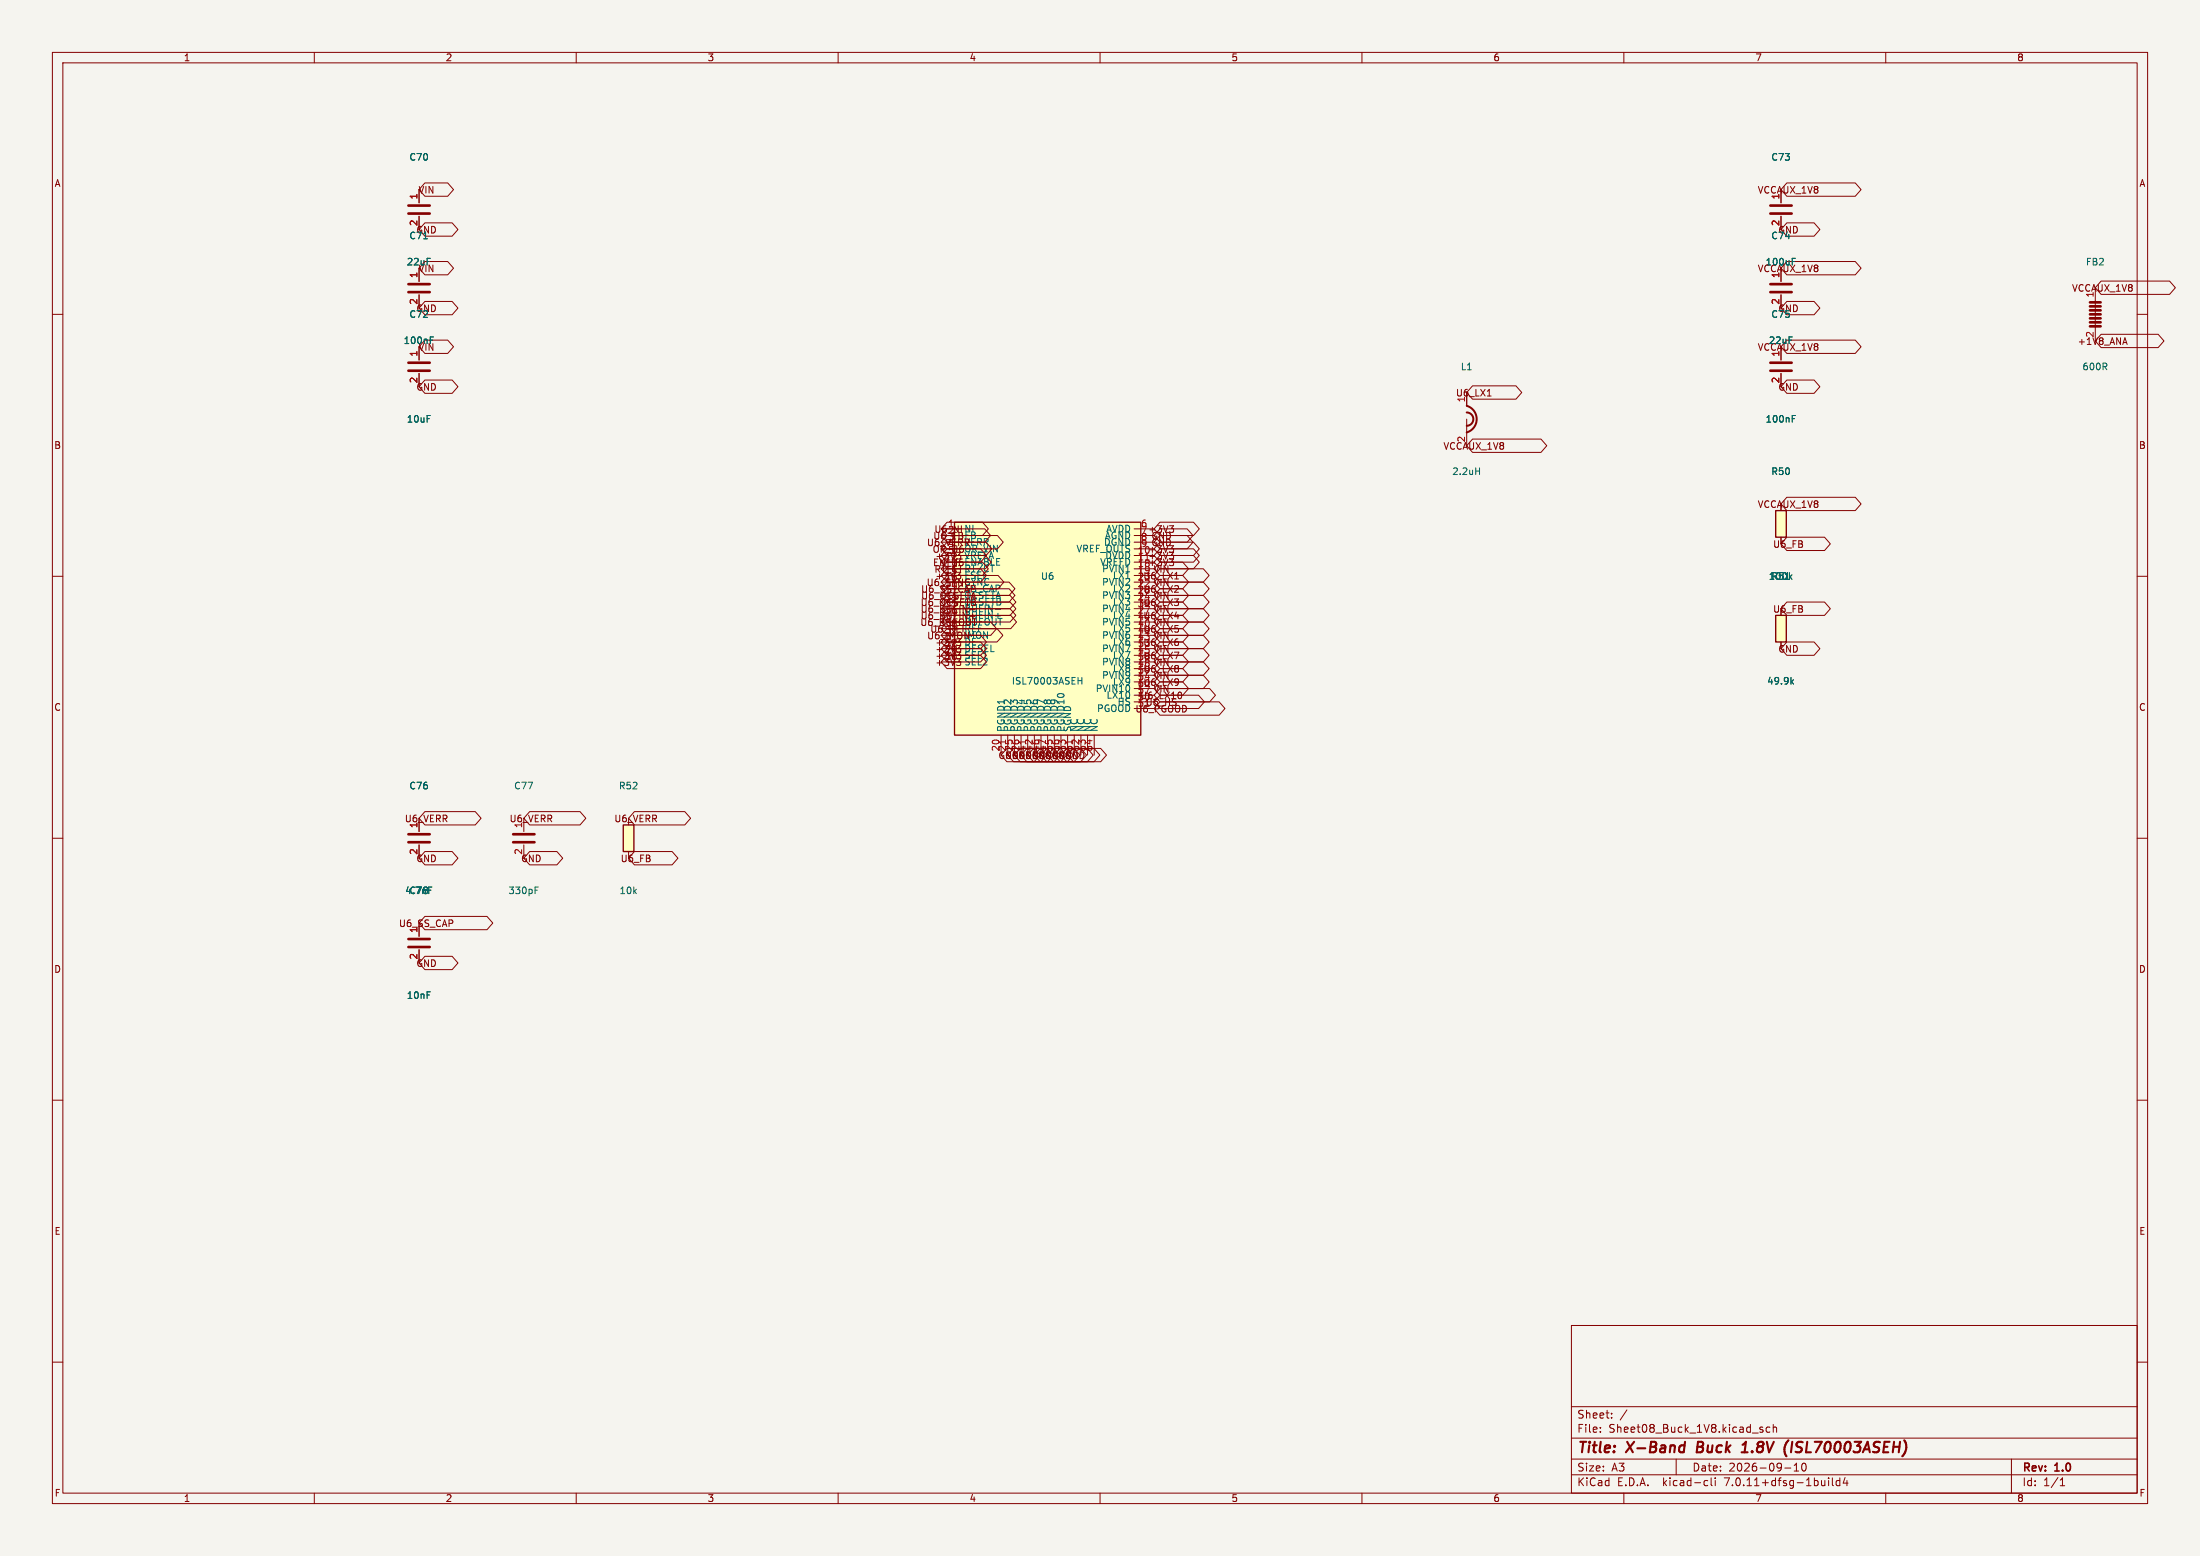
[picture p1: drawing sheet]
<svg xmlns="http://www.w3.org/2000/svg" width="420mm" height="297mm" viewBox="0 0 420 297" stroke-linecap="round" stroke-linejoin="round" font-family="sans-serif">
<path d="M0 0h420v297h-420z" fill="#f5f4ef" stroke="#f5f4ef" stroke-width=".19"/>
<g fill="none" stroke="#840000" stroke-width=".19">
<path d="M10 10h400v277h-400zM12 12h396v273h-396zM60 10v2M110 10v2M160 10v2M210 10v2M260 10v2M310 10v2M360 10v2M80 36.2v2.5M81.1 34.9h4.4l1.1 1.3-1.1 1.3h-4.4l-1.1-1.3zM340 36.2v2.5"/>
<path d="M341.1 34.9h13.1l1.1 1.3-1.1 1.3h-13.1l-1.1-1.3zM10 60h2M80 41.3v2.5M80 51.2v2.5M80 56.3v2.5M81.1 57.5h5.2l1.1 1.3-1.1 1.3h-5.2l-1.1-1.3zM81.1 42.5h5.2l1.1 1.3-1.1 1.3h-5.2l-1.1-1.3zM81.1 49.9h4.4l1.1 1.3-1.1 1.3h-4.4l-1.1-1.3zM340 41.3v2.5M340 51.2v2.5M340 56.3v2.5M341.1 42.5h5.2l1.1 1.3-1.1 1.3h-5.2l-1.1-1.3z"/>
<path d="M341.1 49.9h13.1l1.1 1.3-1.1 1.3h-13.1l-1.1-1.3zM341.1 57.5h5.2l1.1 1.3-1.1 1.3h-5.2l-1.1-1.3zM400 54.9v10.2M401.1 53.6h13.1l1.1 1.3-1.1 1.3h-13.1l-1.1-1.3zM408 60h2M80 66.2v2.5M80 71.3v2.5M81.1 64.9h4.4l1.1 1.3-1.1 1.3h-4.4l-1.1-1.3zM81.1 72.5h5.2l1.1 1.3-1.1 1.3h-5.2l-1.1-1.3zM280 74.9v2.6M281.1 73.6h8.3l1.1 1.3-1.1 1.3h-8.3l-1.1-1.3zM283.9 75.6h.8"/>
<path d="M340 66.2v2.5M340 71.3v2.5M341.1 72.5h5.2l1.1 1.3-1.1 1.3h-5.2l-1.1-1.3zM341.1 64.9h13.1l1.1 1.3-1.1 1.3h-13.1l-1.1-1.3zM401.1 63.8h10.9l1.1 1.3-1.1 1.3h-10.9l-1.1-1.3zM405.4 65.4h.6M405.7 64.5l.4 1.3M180.8 99.7h6.8l1.1 1.3-1.1 1.2h-6.8l-1.1-1.2zM221.4 99.7h6.4l1.2 1.3-1.2 1.2h-6.4l-1.1-1.2zM280 80v5.1M281.1 83.8h13.1l1.1 1.3-1.1 1.3h-13.1l-1.1-1.3zM341.1 94.9h13.1l1.1 1.3-1.1 1.3h-13.1l-1.1-1.3z"/>
<path d="M10 110h2M179.7 101h3.8M179.7 106h3.8M179.7 107.3h3.8M179.7 108.6h3.8M179.7 109.8h3.8M179.7 111.1h3.8M179.7 112.4h3.8M179.7 113.7h3.8M179.7 102.2h3.8M179.7 114.9h3.8M179.7 117.5h3.8"/>
<path d="M179.7 103.5h3.8M179.7 116.2h3.8M179.7 118.7h3.8M179.7 104.8h3.8M180.8 120h9.6l1.1 1.3-1.1 1.2h-9.6l-1.1-1.2zM180.8 118.7h8.3l1.2 1.3-1.2 1.3h-8.3l-1.1-1.3zM180.8 117.5h12.2l1.1 1.2-1.1 1.3h-12.2l-1.1-1.3zM180.8 112.4h11.8l1.2 1.3-1.2 1.2h-11.8l-1.1-1.2zM180.8 111.1h11.8l1.2 1.3-1.2 1.3h-11.8l-1.1-1.3zM180.8 109.8h9.7l1.1 1.3-1.1 1.3h-9.7l-1.1-1.3zM180.8 108.6h6.4l1.1 1.2-1.1 1.3h-6.4l-1.1-1.3zM180.8 107.3h6.8l1.1 1.3-1.1 1.2h-6.8l-1.1-1.2z"/>
<path d="M180.8 104.8h6.4l1.1 1.2-1.1 1.3h-6.4l-1.1-1.3zM180.8 116.2h12l1.1 1.3-1.1 1.2h-12l-1.1-1.2zM180.8 114.9h12l1.1 1.3-1.1 1.3h-12l-1.1-1.3zM180.8 113.6h12l1.1 1.3-1.1 1.3h-12l-1.1-1.3zM180.8 103.5h7.4l1.1 1.3-1.1 1.2h-7.4l-1.1-1.2zM180.8 106h7.3l1.1 1.3-1.1 1.3h-7.3l-1.1-1.3zM180.8 102.2h9.6l1.1 1.3-1.1 1.3h-9.6l-1.1-1.3zM180.8 100.9h7.2l1.1 1.3-1.1 1.3h-7.2l-1.1-1.3zM183.1 101.6v1.3M216.5 101h3.8M216.5 106h3.8M216.5 107.3h3.8"/>
<path d="M216.5 108.6h3.8M216.5 109.8h3.8M216.5 111.1h3.8M216.5 112.4h3.8M216.5 113.7h3.8M216.5 102.2h3.8M216.5 114.9h3.8M216.5 117.5h3.8M216.5 103.5h3.8M216.5 116.2h3.8M216.5 118.7h3.8M216.5 104.8h3.8"/>
<path d="M220 104.5v.9M220.1 102.3v.3M220.8 102.3v.5M221.4 106h6.4l1.2 1.3-1.2 1.3h-6.4l-1.1-1.3zM221.4 109.8h4.4l1.1 1.3-1.1 1.3h-4.4l-1.1-1.3zM221.4 108.6h8.3l1.1 1.2-1.1 1.3h-8.3l-1.1-1.3zM221.4 107.3h4.4l1.1 1.3-1.1 1.2h-4.4l-1.1-1.2zM221.4 104.8h6.4l1.2 1.2-1.2 1.3h-6.4l-1.1-1.3zM221.4 103.5h6.4l1.2 1.3-1.2 1.2h-6.4l-1.1-1.2zM221.4 102.2h5.2l1.1 1.3-1.1 1.3h-5.2l-1.1-1.3zM221.4 100.9h5.2l1.1 1.3-1.1 1.3h-5.2l-1.1-1.3zM221.4 117.5h4.4l1.1 1.2-1.1 1.3h-4.4l-1.1-1.3z"/>
<path d="M221.4 120h4.4l1.1 1.3-1.1 1.2h-4.4l-1.1-1.2zM221.4 118.7h8.3l1.1 1.3-1.1 1.3h-8.3l-1.1-1.3zM221.4 116.2h8.3l1.1 1.3-1.1 1.2h-8.3l-1.1-1.2zM221.4 114.9h4.4l1.1 1.3-1.1 1.3h-4.4l-1.1-1.3zM221.4 113.6h8.3l1.1 1.3-1.1 1.3h-8.3l-1.1-1.3zM221.4 112.4h4.4l1.1 1.3-1.1 1.2h-4.4l-1.1-1.2zM221.4 111.1h8.3l1.1 1.3-1.1 1.3h-8.3l-1.1-1.3zM221.7 104.9v.3M222.1 104.2l.4 1.2 .5-1.2M222.1 101.6v1.3l-.7-1.3v1.3M222.7 101.6v1.3M223.3 106.7h.7l-.4 .5"/>
<path d="M223.3 105.4h.7l-.4 .5M223.3 100.4h.7l-.4 .4M223.4 102.3v.3M223.8 107.2l.2 .2v.3l-.2 .3M223.8 100.8l.2 .3v.3l-.2 .2M223.8 105.9l.2 .3v.3l-.2 .2M224 104.9v.3l-.2 .2M224.3 110.5h.7M340 102.5v1.3M341.1 114.9h7.2l1.1 1.3-1.1 1.3h-7.2l-1.1-1.3zM341.1 102.5h7.2l1.1 1.3-1.1 1.3h-7.2l-1.1-1.3zM408 110h2"/>
<path d="M179.4 124.8v1M179.7 125.1h3.8M179.7 126.4h3.8M179.7 122.5h3.8M179.7 121.3h3.8M179.7 120h3.8M179.7 123.8h3.8M180.8 121.3h6.4l1.1 1.2-1.1 1.3h-6.4l-1.1-1.3zM180.8 125.1h6.4l1.1 1.3-1.1 1.2h-6.4l-1.1-1.2zM180.8 122.5h6.4l1.1 1.3-1.1 1.3h-6.4l-1.1-1.3zM180.8 123.8h6.4l1.1 1.3-1.1 1.3h-6.4l-1.1-1.3zM182.6 125.8h.8l-.4 .4"/>
<path d="M182.6 123.2h.8l-.4 .5M182.6 124.5h.8l-.4 .5M183.2 126.2l.2 .3v.3l-.2 .2M183.2 123.7l.2 .2v.3l-.2 .3M183.2 125l.2 .2v.3l-.2 .3M183.4 123l-.2 .2M216.5 125.1h3.8M216.5 126.4h3.8M216.5 122.5h3.8M216.5 121.3h3.8M216.5 120h3.8M216.5 127.6h3.8"/>
<path d="M216.5 134h3.8M216.5 135.2h3.8M216.5 123.8h3.8M216.5 130.2h3.8M216.5 132.7h3.8M216.5 128.9h3.8M216.5 131.4h3.8M221.4 131.4h9.5l1.1 1.3-1.1 1.3h-9.5l-1.1-1.3zM221.4 130.2h4.4l1.1 1.2-1.1 1.3h-4.4l-1.1-1.3zM221.4 128.9h8.3l1.1 1.3-1.1 1.2h-8.3l-1.1-1.2zM221.4 127.6h4.4l1.1 1.3-1.1 1.3h-4.4l-1.1-1.3zM221.4 126.3h8.3l1.1 1.3-1.1 1.3h-8.3l-1.1-1.3z"/>
<path d="M221.4 125.1h4.4l1.1 1.3-1.1 1.2h-4.4l-1.1-1.2zM221.4 123.8h8.3l1.1 1.3-1.1 1.3h-8.3l-1.1-1.3zM221.4 122.5h4.4l1.1 1.3-1.1 1.3h-4.4l-1.1-1.3zM221.4 121.3h8.3l1.1 1.2-1.1 1.3h-8.3l-1.1-1.3zM221.4 132.7h7.4l1.1 1.3-1.1 1.2h-7.4l-1.1-1.2zM221.4 134h11.3l1.2 1.2-1.2 1.3h-11.3l-1.1-1.3zM225.5 132.2l.1 .4-.1 .6M340 122.5v1.3M341.1 122.5h5.2l1.1 1.3-1.1 1.3h-5.2l-1.1-1.3zM10 160h2M80 156.2v2.5M81.1 154.9h9.6l1.1 1.3-1.1 1.3h-9.6l-1.1-1.3z"/>
<path d="M100 156.2v2.5M101.1 154.9h9.6l1.1 1.3-1.1 1.3h-9.6l-1.1-1.3zM121.1 154.9h9.6l1.1 1.3-1.1 1.3h-9.6l-1.1-1.3zM190.8 144.1a.51 .51 0 0 0 .2 .6 .51 .51 0 0 0 .6 0v-.4h-.2M191.1 140.3v3.8M192.1 144.1a.51 .51 0 0 0 .2 .6 .51 .51 0 0 0 .6 0M192.2 142.9h5.2l1.1 1.2-1.1 1.3h-5.2l-1.1-1.3zM192.4 140.3v3.8M192.7 144.3h.2M192.9 143.5v1.3l-.7-1.3v1.3M193.4 144.1v.4a.37 .37 0 0 0 .4 .3 .37 .37 0 0 0 .4-.3v-.4M193.5 142.9h5.2l1.1 1.2-1.1 1.3h-5.2l-1.1-1.3z"/>
<path d="M193.5 143.5v1.3l.7-.1M193.7 140.3v3.8M193.9 144.3h.3M194.2 143.5v1.3l-.8-1.3v1.3M194.7 144.1v.4a.37 .37 0 0 0 .4 .3 .37 .37 0 0 0 .3-.3l.1-.4M194.8 142.9h5.2l1.1 1.2-1.1 1.3h-5.2l-1.1-1.3zM194.8 143.5v1.3l.6-.1M194.9 140.3v3.8M195.2 144.3h.2M195.4 143.5v1.3l-.7-1.3v1.3M195.9 144.1l.1 .4a.37 .37 0 0 0 .3 .3 .37 .37 0 0 0 .4-.3l.1-.4M196 142.9h5.2l1.1 1.2-1.1 1.3h-5.2l-1.1-1.3z"/>
<path d="M196 143.5v1.3l.7-.1M196.2 140.3v3.8M196.5 144.3h.2M196.7 143.5v1.3l-.7-1.3v1.3M197.2 144.1l.1 .4a.37 .37 0 0 0 .3 .3 .37 .37 0 0 0 .4-.3v-.4M197.3 142.9h5.2l1.1 1.2-1.1 1.3h-5.2l-1.1-1.3zM197.3 143.5v1.3l.7-.1M197.5 140.3v3.8M197.7 144.3h.3M198 143.5v1.3l-.7-1.3v1.3M198.5 144.1l.2 .6h.6M198.6 142.9h5.2l1.1 1.2-1.1 1.3h-5.2l-1.1-1.3z"/>
<path d="M198.6 143.5v1.3h.4M198.7 140.3v3.8M199 144.3h.3M199.3 143.5v1.3l-.8-1.3v1.3M199.3 144.1l-.2 .6M199.7 144.1l.1 .4a.37 .37 0 0 0 .4 .3 .37 .37 0 0 0 .3-.3l.1-.4M199.8 142.9h5.2l1.2 1.2-1.2 1.3h-5.2l-1.1-1.3zM199.9 143.5v1.3l.6-.1M200 140.3v3.8M200.3 144.3h.2M200.5 143.5v1.3l-.7-1.3v1.3M201.1 144.8v-1.3l.7 1.3"/>
<path d="M201.1 142.9h5.2l1.1 1.2-1.1 1.3h-5.2l-1.1-1.3zM201.1 143.5v1.3h.3l-.3-.2-.1-.5M201.3 140.3v3.8M202.4 142.9h5.2l1.1 1.2-1.1 1.3h-5.2l-1.1-1.3zM202.5 140.3v3.8M203.7 142.9h5.2l1.1 1.2-1.1 1.3h-5.2l-1.2-1.3zM203.8 140.3v3.8M204.9 142.9h5.2l1.1 1.2-1.1 1.3h-5.2l-1.1-1.3zM205.1 140.3v3.8M206.4 140.3v3.8M207.6 140.3v3.8M208.9 140.3v3.8"/>
<path d="M408 160h2M80 161.3v2.5M80 176.2v2.5M81.1 162.5h5.2l1.1 1.3-1.1 1.3h-5.2l-1.1-1.3zM81.1 174.9h11.9l1.1 1.3-1.1 1.3h-11.9l-1.1-1.3zM100 161.3v2.5M101.1 162.5h5.2l1.1 1.3-1.1 1.3h-5.2l-1.1-1.3zM120 162.5v1.3M121.1 162.5h7.2l1.1 1.3-1.1 1.3h-7.2l-1.1-1.3zM80 181.3v2.5M81.1 182.5h5.2l1.1 1.3-1.1 1.3h-5.2l-1.1-1.3zM10 210h2"/>
<path d="M408 210h2M10 260h2M300 253h108v32h-108zM408 260h2M300 278.5h108M300 274.5h108M300 268.5h108M305.5 273.2v.2M305.5 272.5v.1M307.7 270.5v.2M307.7 269.8v.1M310.6 269.1l-1.3 1.9"/>
<path d="M320 278.5v3M335.9 272.7l.7 .4-.2 .3-.5-.1M336.5 272.5l-.3-.1-.3 .2M337.9 272.5l-.5-.1-.2 .3 .1 .6h.6M338.5 272.5l.2-.1 .4 .1 .1 .9M338.5 271.9v1.5M342.5 279.7l.4-.4v1.5M344.1 279.4a.81 .81 0 0 0 .3 1.4l.3-.2 .1-.4-.1-.8M384 278.5v6.5M60 285v2M110 285v2M160 285v2"/>
<path d="M210 285v2M260 285v2M300 281.5h108M310 285v2M325.6 282.6l.4 .1M326 283.5l-.4 .1M326.7 282.1v1.3l.2 .2M327.4 282.1v.1M327.4 282.6v1M340.7 280.2h1.2M342.5 280.8h.9M349.1 282.1v.1"/>
<path d="M349.1 282.6v1M349.8 282.1v1.3l.2 .2M351.2 282.7l-.4-.1-.3 .3 .2 .6h.5M351.2 282.1v1.5M352.2 282l-.3 1.1h.9M352.6 282.6v1M360 285v2M393.3 283.6h.9M393.3 282.5l.4-.4v1.5"/>
</g>
<path d="M321.7 275.2l-.3 2M324.2 275.2l-.3 2h.8M332.5 277.2h1.1M332.9 275.7l.4-.5-.3 2M341.4 274.9l-.1 .1M342.2 275.2l-.3 2" fill="none" stroke="#840000" stroke-width=".4"/>
<g fill="none" stroke="#840000" stroke-width=".51">
<path d="M78 39.2h4M338 39.2h4M78 40.8h4M78 55.8h4M78 54.2h4M338 40.8h4M338 55.8h4M338 54.2h4M399 60h2M399 59.2h2M399 58.5h2M399 57.7h2"/>
<path d="M78 70.8h4M78 69.2h4M338 70.8h4M338 69.2h4M399 62.3h2M399 61.5h2M399 60.8h2M78 159.2h4M98 159.2h4M78 160.8h4M78 179.2h4M98 160.8h4"/>
<path d="M78 180.8h4"/>
</g>
<g fill="none" stroke="#006464" stroke-width=".19">
<path d="M80.9 45.6h.7M342.1 49.9h.5M342.1 49.3h.7M82.1 64.9h.5M82.1 64.3h.7M342.1 79.9h.5M342.1 79.3h.7M281.7 89.9h.7M282.4 89.3v1.3M184.4 101.5v1.3M185.5 101.5v1.3M190 117.6h1"/>
<path d="M341.7 110.1l.4 .5M342.1 109.7l-.5 .5M205.8 129.9h.7M206.5 129.3v1.3M342 130.1l.4 .5M342.4 129.7l-.5 .5M81.8 169.9h.5M81.8 169.3h.6M102.1 169.9h.5M102.1 169.3h.7"/>
</g>
<g fill="#ffffc2" stroke="#ffffc2" stroke-width=".19">
<path d="M119 157.5h2v5h-2z"/>
<path d="M182.2 99.7h35.6v40.6h-35.6z"/>
<path d="M339 117.5h2v5h-2z"/>
<path d="M339 97.5h2v5h-2z"/>
</g>
<path d="M182.2 99.7h35.6v40.6h-35.6zM339 97.5h2v5h-2zM339 117.5h2v5h-2zM119 157.5h2v5h-2z" fill="none" stroke="#840000" stroke-width=".25"/>
<path d="M280 77.5a2.65 2.65 0 0 1 1.9 2.5 2.65 2.65 0 0 1-1.9 2.5M280 78.7a1.27 1.27 0 0 1 1.3 1.3 1.27 1.27 0 0 1-1.3 1.3" fill="none" stroke="#840000" stroke-width=".38"/>
<g font-size="2.8" fill="#840000">
<text x="301" y="277.9">Title:</text>
<text x="310.6" y="277.9">X-Band</text>
<text x="324.8" y="277.9">Buck</text>
<text x="334.2" y="277.9">1.8V</text>
<text x="343" y="277.9">(ISL70003ASEH)</text>
</g>
<g font-size="2.1" fill="#840000">
<text x="301" y="273.7">File:</text>
<text x="301" y="271">Sheet:</text>
<text x="307.1" y="273.7">Sheet08_Buck_1V8.kicad_sch</text>
<text x="301" y="281.1">Size:</text>
<text x="307.6" y="281.1">A3</text>
<text x="323" y="281.1">Date:</text>
<text x="330" y="281.1">2026-09-10</text>
<text x="386" y="281.3">Rev:</text>
<text x="392.4" y="281.3">1.0</text>
<text x="301" y="283.9">KiCad</text>
<text x="308.7" y="283.9">E.D.A.</text>
<text x="317.6" y="283.9">kicad-cli</text>
<text x="329.5" y="283.9">7.0.11+dfsg-1build4</text>
<text x="386" y="283.9">Id:</text>
<text x="390.1" y="283.9">1/1</text>
</g>
<g font-size="1.8" fill="#840000">
<text x="35" y="11.9">1</text>
<text x="85" y="11.9">2</text>
<text x="135" y="11.9">3</text>
<text x="185" y="11.9">4</text>
<text x="235" y="11.9">5</text>
<text x="285" y="11.9">6</text>
<text x="335" y="11.9">7</text>
<text x="385" y="11.9">8</text>
<text x="10.3" y="35.9">A</text>
<text x="408.3" y="35.9">A</text>
<text x="79.8" y="37.1">VIN</text>
<text x="335.5" y="37.1">VCCAUX_1V8</text>
<text x="79.4" y="44.8">GND</text>
<text x="339.4" y="44.8">GND</text>
<text x="335.5" y="52.1">VCCAUX_1V8</text>
<text x="79.4" y="59.8">GND</text>
<text x="339.4" y="59.8">GND</text>
<text x="395.5" y="55.9">VCCAUX_1V8</text>
<text x="399.7" y="64.5" transform="rotate(-90 399.7 64.5)">2</text>
<text x="335.5" y="67.1">VCCAUX_1V8</text>
<text x="396.5" y="66">+1V8_ANA</text>
<text x="79.4" y="74.8">GND</text>
<text x="277.9" y="75.9">U6_LX1</text>
<text x="339.4" y="74.8">GND</text>
<text x="10.3" y="85.9">B</text>
<text x="275.5" y="86">VCCAUX_1V8</text>
<text x="279.7" y="84.5" transform="rotate(-90 279.7 84.5)">2</text>
<text x="408.2" y="85.9">B</text>
<text x="178.3" y="101.9">U6_NI NI</text>
<text x="180.9" y="100.7">1</text>
<text x="180.9" y="102">2</text>
<text x="217.7" y="102">7 +3V3</text>
<text x="335.5" y="97.1">VCCAUX_1V8</text>
<text x="176.9" y="104.4">U6_VERR</text>
<text x="178" y="105.7">OR_U6OR_VIN</text>
<text x="178.5" y="107">+3V3</text>
<text x="180.3" y="107">12</text>
<text x="180.9" y="103.2">3</text>
<text x="180.9" y="104.5">4</text>
<text x="180.9" y="105.8">5</text>
<text x="184" y="104.4">VERR</text>
<text x="184" y="106.9">VREFA</text>
<text x="210.9" y="106.9">DVDD 11+3V3</text>
<text x="217.7" y="104.5">9 GND</text>
<text x="338.4" y="104.8">U6_FB</text>
<text x="175.7" y="113.3">U6_SS_CAP</text>
<text x="176.8" y="112.1">U6_SYNC</text>
<text x="178" y="108.3">EN_U6ENABLE</text>
<text x="178.3" y="109.5">RT_CTRT/CT</text>
<text x="178.5" y="110.8">+3V3</text>
<text x="180.3" y="108.3">13</text>
<text x="180.3" y="109.6">14</text>
<text x="180.3" y="110.9">15</text>
<text x="180.3" y="112.1">16</text>
<text x="180.3" y="113.4">17</text>
<text x="184" y="110.7">FSEL</text>
<text x="184" y="112">SYNC</text>
<text x="184" y="113.2">SS_CAP</text>
<text x="209.9" y="108.2">VREFD 18+3V3</text>
<text x="217.1" y="109.6">19 VIN</text>
<text x="217.1" y="112.1">22 VIN</text>
<text x="217.1" y="110.9">23</text>
<text x="217.1" y="113.4">28</text>
<text x="218.2" y="110.8">U6_LX1</text>
<text x="218.2" y="113.3">U6_LX2</text>
<text x="175.6" y="119.7">U6_BUFOUT</text>
<text x="175.7" y="118.4">U6_BUFIN+</text>
<text x="175.7" y="117.1">U6_BUFIN-</text>
<text x="175.7" y="115.9">U6_OCSETB</text>
<text x="180.3" y="114.7">34</text>
<text x="180.3" y="115.9">35</text>
<text x="180.3" y="117.2">36</text>
<text x="180.3" y="118.5">37</text>
<text x="180.3" y="119.7">38</text>
<text x="184" y="114.5">OCSETA</text>
<text x="184" y="115.8">OCSETB</text>
<text x="184" y="117.1">BUFIN-</text>
<text x="184" y="118.3">BUFIN+</text>
<text x="184" y="119.6">BUFOUT</text>
<text x="217.1" y="114.7">24 VIN</text>
<text x="217.1" y="117.2">27 VIN</text>
<text x="217.1" y="115.9">39</text>
<text x="217.1" y="119.7">40 VIN</text>
<text x="217.1" y="118.5">44</text>
<text x="218.2" y="118.4">U6_LX4</text>
<text x="218.2" y="115.9">U6_LX3</text>
<text x="338.4" y="117.1">U6_FB</text>
<text x="176.9" y="122.2">U6_IMONIMON</text>
<text x="177.5" y="121">U6_REFREF</text>
<text x="178.5" y="123.5">+3V3</text>
<text x="178.5" y="124.8">+3V3</text>
<text x="180.3" y="124.8">29</text>
<text x="180.3" y="122.3">31</text>
<text x="180.3" y="121">32</text>
<text x="180.3" y="123.6">52</text>
<text x="184" y="123.4">DE</text>
<text x="217.1" y="122.3">43 VIN</text>
<text x="217.1" y="124.8">45 VIN</text>
<text x="217.1" y="121">49</text>
<text x="217.1" y="123.6">53</text>
<text x="218.2" y="123.5">U6_LX6</text>
<text x="218.2" y="121">U6_LX5</text>
<text x="339.4" y="124.8">GND</text>
<text x="178.5" y="127.3">+3V3</text>
<text x="180.3" y="126.1">30</text>
<text x="217.1" y="127.4">48 VIN</text>
<text x="217.1" y="129.9">54 VIN</text>
<text x="217.1" y="126.1">58</text>
<text x="217.1" y="128.6">59</text>
<text x="217.1" y="131.2">60</text>
<text x="218.2" y="131.1">U6_LX9</text>
<text x="218.2" y="128.6">U6_LX8</text>
<text x="218.2" y="126">U6_LX7</text>
<text x="10.3" y="135.9">C</text>
<text x="209.3" y="136.1">PGOOD U6_PGOOD</text>
<text x="217.1" y="133.7">50</text>
<text x="217.1" y="135">51U6_HS</text>
<text x="217.1" y="132.4">57 VIN</text>
<text x="217.6" y="133.7">U6_LX10</text>
<text x="408.2" y="135.9">C</text>
<text x="192.1" y="143.5" transform="rotate(-90 192.1 143.5)">21</text>
<text x="193.4" y="143.5" transform="rotate(-90 193.4 143.5)">25</text>
<text x="194.7" y="143.5" transform="rotate(-90 194.7 143.5)">26</text>
<text x="195.9" y="143.5" transform="rotate(-90 195.9 143.5)">41</text>
<text x="197.2" y="143.5" transform="rotate(-90 197.2 143.5)">42</text>
<text x="198.5" y="143.5" transform="rotate(-90 198.5 143.5)">46</text>
<text x="199.7" y="143.5" transform="rotate(-90 199.7 143.5)">47</text>
<text x="201" y="143.5" transform="rotate(-90 201 143.5)">55</text>
<text x="202.3" y="143.5" transform="rotate(-90 202.3 143.5)">56</text>
<text x="203.6" y="143.5" transform="rotate(-90 203.6 143.5)">33</text>
<text x="204.8" y="143.5" transform="rotate(-90 204.8 143.5)">61</text>
<text x="206.1" y="143.5" transform="rotate(-90 206.1 143.5)">62</text>
<text x="207.4" y="143.5" transform="rotate(-90 207.4 143.5)">63</text>
<text x="201.9" y="145.1">GND</text>
<text x="203.2" y="145.1">GND</text>
<text x="77.2" y="157.1">U6_VERR</text>
<text x="97.2" y="157.1">U6_VERR</text>
<text x="117.2" y="157.1">U6_VERR</text>
<text x="79.4" y="164.8">GND</text>
<text x="99.4" y="164.8">GND</text>
<text x="99.7" y="163.2" transform="rotate(-90 99.7 163.2)">2</text>
<text x="118.4" y="164.8">U6_FB</text>
<text x="76.1" y="177.1">U6_SS_CAP</text>
<text x="10.3" y="185.9">D</text>
<text x="79.4" y="184.8">GND</text>
<text x="408.2" y="185.9">D</text>
<text x="10.3" y="235.9">E</text>
<text x="408.3" y="235.9">E</text>
<text x="10.3" y="285.9">F</text>
<text x="35" y="286.9">1</text>
<text x="85" y="286.9">2</text>
<text x="135" y="286.9">3</text>
<text x="185" y="286.9">4</text>
<text x="235" y="286.9">5</text>
<text x="285" y="286.9">6</text>
<text x="335" y="286.9">7</text>
<text x="385" y="286.9">8</text>
<text x="408.3" y="285.9">F</text>
</g>
<g font-size="1.8" fill="#006464">
<text x="78.1" y="30.9">C70</text>
<text x="338.1" y="30.9">C73</text>
<text x="78.1" y="45.9">C71</text>
<text x="338.1" y="45.9">C74</text>
<text x="77.6" y="50.9">22uF</text>
<text x="79.8" y="52.1">VIN</text>
<text x="337" y="50.9">100uF</text>
<text x="398.1" y="50.9">FB2</text>
<text x="77" y="65.9">100nF</text>
<text x="78.1" y="60.9">C72</text>
<text x="337.6" y="65.9">22uF</text>
<text x="338.1" y="60.9">C75</text>
<text x="79.8" y="67.1">VIN</text>
<text x="278.8" y="70.9">L1</text>
<text x="397.4" y="70.9">600R</text>
<text x="77.6" y="80.9">10uF</text>
<text x="337" y="80.9">100nF</text>
<text x="277.1" y="90.9">2.2uH</text>
<text x="338.1" y="90.9">R50</text>
<text x="211.1" y="101.8">AVDD</text>
<text x="205.4" y="105.6">VREF_OUTS 10</text>
<text x="210.7" y="104.4">DGND</text>
<text x="210.8" y="103.1">AGND</text>
<text x="198.6" y="110.9">U6</text>
<text x="210.3" y="109.4">PVIN1</text>
<text x="210.3" y="112">PVIN2</text>
<text x="212.4" y="110.7">LX1</text>
<text x="212.4" y="113.2">LX2</text>
<text x="337.6" y="110.9">100k</text>
<text x="338.1" y="110.9">R51</text>
<text x="210.3" y="114.5">PVIN3</text>
<text x="210.3" y="117.1">PVIN4</text>
<text x="210.3" y="119.6">PVIN5</text>
<text x="212.4" y="115.8">LX3</text>
<text x="212.4" y="118.3">LX4</text>
<text x="184" y="125.9">SEL1</text>
<text x="184" y="124.7">DESEL</text>
<text x="210.3" y="122.1">PVIN6</text>
<text x="210.3" y="124.7">PVIN7</text>
<text x="212.4" y="120.9">LX5</text>
<text x="212.4" y="123.4">LX6</text>
<text x="212.4" y="125.9">LX7</text>
<text x="184" y="127.2">SEL2</text>
<text x="193.1" y="130.9">ISL70003ASEH</text>
<text x="210.3" y="127.2">PVIN8</text>
<text x="210.3" y="129.8">PVIN9</text>
<text x="212.4" y="128.5">LX8</text>
<text x="212.4" y="131">LX9</text>
<text x="337.3" y="130.9">49.9k</text>
<text x="209.1" y="132.3">PVIN10</text>
<text x="211.1" y="133.6">LX10</text>
<text x="213.3" y="134.8">HS</text>
<text x="192" y="139.8" transform="rotate(-90 192 139.8)">PGND1</text>
<text x="193.2" y="139.8" transform="rotate(-90 193.2 139.8)">PGND2</text>
<text x="194.5" y="139.8" transform="rotate(-90 194.5 139.8)">PGND3</text>
<text x="195.8" y="139.8" transform="rotate(-90 195.8 139.8)">PGND4</text>
<text x="197.1" y="139.8" transform="rotate(-90 197.1 139.8)">PGND5</text>
<text x="198.3" y="139.8" transform="rotate(-90 198.3 139.8)">PGND6</text>
<text x="199.6" y="139.8" transform="rotate(-90 199.6 139.8)">PGND7</text>
<text x="200.9" y="139.8" transform="rotate(-90 200.9 139.8)">PGND8</text>
<text x="202.1" y="139.8" transform="rotate(-90 202.1 139.8)">PGND9</text>
<text x="203.4" y="139.8" transform="rotate(-90 203.4 139.8)">PGND10</text>
<text x="204.7" y="139.8" transform="rotate(-90 204.7 139.8)">SGND</text>
<text x="205.9" y="139.8" transform="rotate(-90 205.9 139.8)">NC</text>
<text x="207.2" y="139.8" transform="rotate(-90 207.2 139.8)">NC</text>
<text x="208.5" y="139.8" transform="rotate(-90 208.5 139.8)">NC</text>
<text x="209.8" y="139.8" transform="rotate(-90 209.8 139.8)">NC</text>
<text x="78.1" y="150.9">C76</text>
<text x="98.1" y="150.9">C77</text>
<text x="118.1" y="150.9">R52</text>
<text x="78.1" y="170.9">C78</text>
<text x="97" y="170.9">330pF</text>
<text x="118.2" y="170.9">10k</text>
<text x="77.6" y="190.9">10nF</text>
</g>
<g font-size="1.8" fill="#a90000">
<text x="79.7" y="38.2" transform="rotate(-90 79.7 38.2)">1</text>
<text x="339.7" y="38.2" transform="rotate(-90 339.7 38.2)">1</text>
<text x="79.7" y="43.2" transform="rotate(-90 79.7 43.2)">2</text>
<text x="339.7" y="43.2" transform="rotate(-90 339.7 43.2)">2</text>
<text x="79.7" y="53.2" transform="rotate(-90 79.7 53.2)">1</text>
<text x="339.7" y="53.2" transform="rotate(-90 339.7 53.2)">1</text>
<text x="79.7" y="58.2" transform="rotate(-90 79.7 58.2)">2</text>
<text x="339.7" y="58.2" transform="rotate(-90 339.7 58.2)">2</text>
<text x="399.7" y="56.9" transform="rotate(-90 399.7 56.9)">1</text>
<text x="79.7" y="68.2" transform="rotate(-90 79.7 68.2)">1</text>
<text x="339.7" y="68.2" transform="rotate(-90 339.7 68.2)">1</text>
<text x="79.7" y="73.2" transform="rotate(-90 79.7 73.2)">2</text>
<text x="279.7" y="76.9" transform="rotate(-90 279.7 76.9)">1</text>
<text x="339.7" y="73.2" transform="rotate(-90 339.7 73.2)">2</text>
<text x="217.7" y="100.7">6</text>
<text x="217.7" y="103.2">8</text>
<text x="190.9" y="143.5" transform="rotate(-90 190.9 143.5)">20</text>
<text x="208.6" y="143.5" transform="rotate(-90 208.6 143.5)">64</text>
<text x="79.7" y="158.2" transform="rotate(-90 79.7 158.2)">1</text>
<text x="99.7" y="158.2" transform="rotate(-90 99.7 158.2)">1</text>
<text x="79.7" y="163.2" transform="rotate(-90 79.7 163.2)">2</text>
<text x="79.7" y="178.2" transform="rotate(-90 79.7 178.2)">1</text>
<text x="79.7" y="183.2" transform="rotate(-90 79.7 183.2)">2</text>
</g>
</svg>
